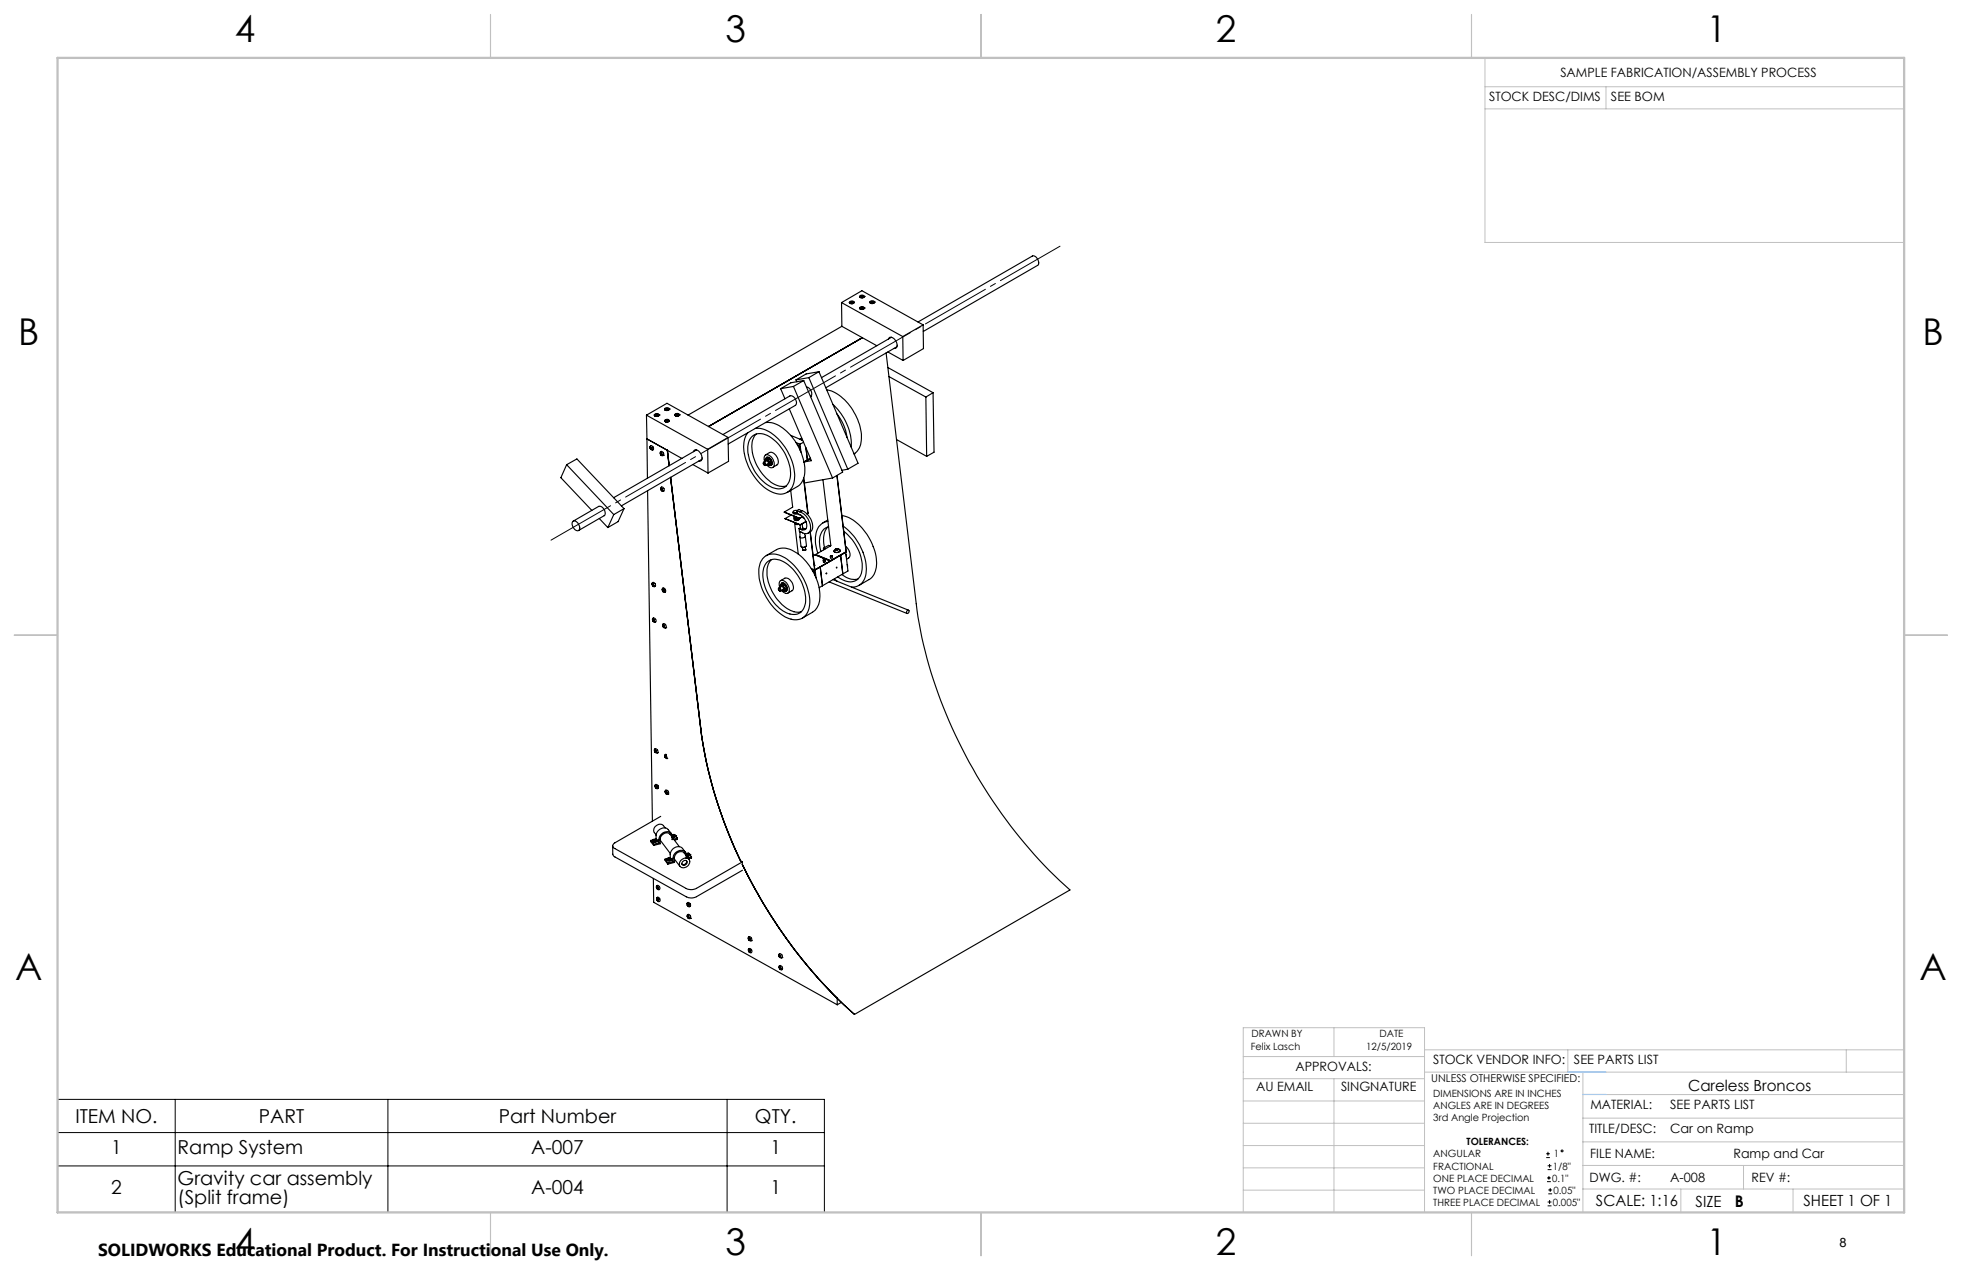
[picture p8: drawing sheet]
<svg xmlns="http://www.w3.org/2000/svg" width="432mm" height="279mm" viewBox="0 0 432 279" stroke-linecap="round" stroke-linejoin="round" font-family="sans-serif">
<g fill="none" stroke="#000" stroke-width=".22">
<path d="M12.7 241.9h168.7v24.8h-168.7zM12.7 256.5h168.7M12.7 249.2h168.7M38.6 241.9v24.8M85.4 241.9v24.8M160 241.9v24.8M340.3 254.7h.8M340.3 253.8h.8M340.5 260h.8M340.5 259.2h.8M340.6 257.3h.9M340.6 256.5h.9"/>
<path d="M340.7 253.4v.8M340.9 258.7v.8M341 256.1v.8M340.6 265.3h.9M340.6 264.4h.9M340.7 262.6h.9M340.7 261.8h.9M341 264v.9M341.2 261.4v.8"/>
<circle cx="343.8" cy="253.2" r=".2"/>
</g>
<path d="M121.3 118.8l112-64.6" fill="none" stroke="#000" stroke-width=".22" stroke-dasharray="15.2 1.3 1.3 1.3" stroke-dashoffset=".1"/>
<g fill="none" stroke="#c0c0c0" stroke-width=".22">
<path d="M326.8 19.1h92.3M326.8 12.7v40.6h92.3M353.4 19.1v4.9M326.8 24h92.3M273.6 232.4h39.9M273.6 237.3h39.9M293.6 226.1v6.3M293.6 237.3v29.4M313.5 235.9h105.6M313.5 231h105.6M345.1 231v4.9M348.4 235.9v30.9"/>
<path d="M406.3 231v4.9M273.6 242.2h39.9M273.6 247.1h39.9M273.6 252h39.9M273.6 256.9h39.9M348.4 246h70.7M348.4 256.4h70.7M348.4 251.2h70.7M348.4 240.8h70.7M383.7 256.4v5.2M273.6 261.8h39.9M313.5 266.7v-40.6h-39.9v40.6h74.4"/>
<path d="M348.4 261.6h70.7M369.9 261.6v5.2M394.6 261.6v5.2"/>
</g>
<path d="M108 3.2v9.5M215.9 3.2v9.5M323.8 3.2v9.5M3.1 139.7h9.6M419.1 139.7h9.5M108 266.7v9.6M215.9 266.7v9.6M323.8 266.7v9.6" fill="none" stroke="#c0c0c0" stroke-width=".25"/>
<path d="M12.7 12.7h406.4v254h-406.4z" fill="none" stroke="#c0c0c0" stroke-width=".5"/>
<path d="M345.1 235.9h8.3M348.4 240.8h5" fill="none" stroke="#53a9ff" stroke-width=".22"/>
<g fill="none" stroke="#000" stroke-width=".25">
<path d="M185.2 66.6l13.5 7.4M185.2 66.6l.1 5.2M185.2 66.6l4.5-2.6 13.5 7.5M185.3 71.8l7.7 4.3M185.3 71.8l-33.9 19.5M186.9 66.5h.1M186.9 66.5a.63 .63 0 0 0 1.1 0M187 66.4a.48 .48 0 0 1 .6-.2 .48 .48 0 0 1 .3 .4 .55 .55 0 0 1-.5 .2 .55 .55 0 0 1-.4-.4zM187.3 66.5v.1M187.3 66.5h-.2l.2 .1M187.3 66.6h.1M187.4 66.4h.1"/>
<path d="M187.4 66.5v.1M187.4 66.5h-.1M187.4 66.6h.1M187.4 66.4v.2M187.5 66.6h.1M187.5 66.4v.1M187.5 66.4v.2M187.5 66.5l.1 .2-.1-.1M187.5 66.5h.2M187.5 66.5h.1M187.6 66.5h.1M187.7 66.5h.1"/>
<path d="M187.7 66.5h-.1M188 66.5h.1M189.2 65.2h.1M189.2 67.8l.1 .2M189.2 65.2l.1 .2M189.2 67.8h.1M189.3 67.6a.47 .47 0 0 1 .5-.2 .47 .47 0 0 1 .3 .5 .45 .45 0 0 1-.5 .2 .45 .45 0 0 1-.3-.5zM189.3 65a.48 .48 0 0 1 .6-.1 .48 .48 0 0 1 .2 .5 .51 .51 0 0 1-.5 .2 .51 .51 0 0 1-.4-.5zM189.5 67.6h.1M189.5 65.1h.1M189.5 67.6l.2 .2M189.5 67.6l.1 .3"/>
<path d="M189.5 65.1l.1 .2M189.5 65.1l.2 .1M189.5 65.2h.1M189.5 65.3h.1M189.5 67.8l.1 .1M189.6 65.1l-.1 .1M189.7 67.8l-.3 .1h.2M189.7 67.8h.1M189.7 65.2v.1M189.7 65.2h.1M189.7 65.3h-.3h.2M189.7 65.3h.1"/>
<path d="M189.7 67.7v.1M189.8 67.7h-.3M189.8 67.8l.1 .1h-.1M189.8 65.2v.1M189.8 67.7v.1M189.8 65.3h.1h-.1M189.8 65.1l.1 .1M189.8 67.7h.1M189.8 74.3l-33.9 19.5M189.9 67.6h.1M189.9 65.1h.1M189.9 65.3h-.1"/>
<path d="M189.9 67.8l-.1 .1M189.9 65.1l-.1 .2M189.9 67.6l-.1 .3M189.9 67.6l-.1 .1M189.9 65.1l-.1 .1M190.2 67.8h.1M190.2 65.2h.1M190.2 67.8a.6 .6 0 0 1-.9 .2M190.2 65.2a.6 .6 0 0 1-.9 .2M191.4 66.5h.1M191.4 66.5l.2 .2M191.5 66.4a.52 .52 0 0 1 .5-.3 .52 .52 0 0 1 .4 .5 .54 .54 0 0 1-.6 .2 .54 .54 0 0 1-.3-.4z"/>
<path d="M191.8 66.5v.1M191.8 66.3l.1 .1M191.8 66.3v.1M191.8 66.5l-.1 .1h.2M191.8 66.4v.1M191.8 66.4h.1M191.8 66.6h.1M191.8 66.5h.1M191.9 66.4h.1M191.9 66.4v.1M191.9 66.5v.1M192 66.4h-.1"/>
<path d="M192 66.4v.1M192.1 66.6h.1M192.1 66.4h.1M192.1 66.5l.1 .1-.3-.1M192.1 66.5v.1M192.1 66.4v.1M192.1 66.3v.1M192.1 66.3l-.1 .1M192.5 66.5h.1M192.5 66.5a.65 .65 0 0 1-.9 .2M195 77.6l6.6 55.2a103 103 0 0 0 18.9 46.2 97.9 97.9 0 0 0 15 16.8l-47.4 27.4M195.4 77.4l3.4 1.9"/>
<path d="M195.5 74.6a.75 .75 0 0 1 .8-.4 .75 .75 0 0 1 .6 .5 1.17 1.17 0 0 1 .1 2h-.3M196.2 74.2l-15.4 8.9M197.4 76.3l-15.6 9M198.7 74l.1 5.3M202 70.8l25.2-14.5a1.36 1.36 0 0 1 1.2 2.1l-25.2 14.5M203.2 71.5v5.2l-4.4 2.6M203.2 71.5l-4.5 2.5M142.3 91.3l13.5 7.5M142.3 91.3l.1 5.3M142.3 91.3l4.5-2.6 13.4 7.5M142.4 96.6l7.7 4.3M142.4 96.6l4.5 2.5"/>
<path d="M142.4 96.6l.1 8.6M143.1 98.4l.1 .1M143.1 98.7h.1M143.1 98.4h.1M143.2 98.1l-.1 .2M143.2 98.5v.1M143.2 98.6l-.1 .1M143.2 98.6h.1M143.2 98.1a.44 .44 0 0 1 .6 .3 .44 .44 0 0 1-.4 .6l-.4-.7M143.2 98.7h.1M143.2 98.5h.1M143.2 98.1h.1"/>
<path d="M143.3 98.7v.1M143.3 98.5h.1M143.3 98.5l-.1 .1M143.3 98.8l.1 .1M143.3 98.7h.1M143.4 98.7v.2M143.4 98.6l-.1 .1M143.4 98.5v.1M143.4 98.7l-.1 .1M143.4 98.6l-.2 .1M143.4 98.5l-.3 .2M143.4 98.5h-.1"/>
<path d="M143.4 98.5h.1M143.4 98.5l-.2 .1M143.4 98.8v.1M144 91.3l.1 .2M144 91.2a.52 .52 0 0 1 .6-.2 .52 .52 0 0 1 .4 .5 .54 .54 0 0 1-.6 .1 .54 .54 0 0 1-.4-.4zM144.4 91.2h.1M144.4 91.2v.1M144.4 91.2l.1 .2M144.4 91.3l-.1 .1h.2M144.4 91.3h.1M144.5 91.4h.1M144.5 91.2v.2"/>
<path d="M144.6 91.2l-.2 .1M144.6 91.2v.2M144.6 91.3l.1 .1M144.6 91.2l.1 .1M144.6 91.3l.2 .1h-.2M144.7 91.3h-.1M144.7 91.2h.1M144.7 91.2v.1M144.7 91.2h-.1M145.1 91.3h.1M145.1 91.3a.63 .63 0 0 1-1 .2M145.3 99.7l.2 .1"/>
<path d="M145.3 99.7l.1 .1M145.4 99.4a.53 .53 0 0 1 .6 .2 .53 .53 0 0 1 0 .6M145.4 99.7h-.1M145.4 99.4a.51 .51 0 0 0 0 .6 .51 .51 0 0 0 .6 .2M145.4 99.8l.1 .1M145.5 99.9h.1M145.5 99.9v.1M145.5 99.8h.1M145.6 100h-.1M145.6 100h.1M145.6 99.9h.1M145.6 99.8v.1"/>
<path d="M145.6 99.8h-.2M145.6 99.8l-.1 .1M145.6 99.9h-.1M145.6 99.9l-.1 .1M145.6 99.9l.1 .2-.1-.1M145.6 99.7v.1M145.6 99.7l-.1 .1M145.6 99.9v.1M145.7 100h-.1M146.3 92.6h.1M146.3 90h.1M146.3 92.6l.1 .2"/>
<path d="M146.3 92.5a.52 .52 0 0 1 .5-.3 .52 .52 0 0 1 .4 .5 .55 .55 0 0 1-.5 .2 .55 .55 0 0 1-.4-.4zM146.4 89.8a.56 .56 0 0 1 .9 .3 .53 .53 0 0 1-.6 .2 .53 .53 0 0 1-.4-.4zM146.6 92.4h.1M146.6 92.4l.1 .1M146.6 92.4l.1 .2M146.6 90.1h.1M146.6 89.9h.1M146.6 89.9v.1M146.6 92.6l-.1 .1 .2-.1M146.6 90v.1M146.6 92.5h.1M146.6 90h.1"/>
<path d="M146.7 90.1h.1M146.7 92.6h-.1M146.7 92.5h.1M146.7 90v.1M146.7 92.5v.1M146.7 90h-.1M146.7 92.6h.2M146.7 89.9v.2M146.7 89.9l.1 .1M146.8 92.5v.1M146.8 90.1h-.2M146.8 90.1h.1"/>
<path d="M146.8 90v.1M146.8 92.5h.1M146.8 89.9v.2M146.8 89.9v.1M146.9 92.6h.1M146.9 92.5h.1M146.9 90.1h.1M146.9 99.1l.4 3.3M146.9 99.1l.3 3.3M146.9 89.9v.1M146.9 92.5v.1M146.9 90v.1"/>
<path d="M146.9 90l.1 .1h-.2M146.9 92.4h.1M146.9 92.4v.1M146.9 92.4l-.1 .1M146.9 92.6h.1h-.1M147 92.6h-.1M147 89.9h.1M147 89.9l-.1 .1M147 89.9h-.2M147.3 90h.1M147.3 92.6a.65 .65 0 0 1-.9 .2M147.3 90a.62 .62 0 0 1-1 0"/>
<path d="M147.3 92.5v.1M148.5 91.3h.1M148.5 91.3l.2 .2M148.6 91.1a.48 .48 0 0 1 .6-.2 .48 .48 0 0 1 .3 .5 .51 .51 0 0 1-.6 .2 .51 .51 0 0 1-.3-.4zM148.8 91.1h.1M148.8 91.1l.1 .1M148.8 91.1l.1 .2M148.9 91.2h.1M148.9 91.3h-.1M148.9 91.3l-.1 .1 .1-.1M148.9 91.3h.1M148.9 91.3h.2"/>
<path d="M148.9 91.2h.2M148.9 91.2l.1 .1v-.1M149.1 91.2l.1 .1M149.1 91.3h.1M149.1 91.2h.1M149.2 91.3l.1 .1-.2-.1M149.2 91.3h.1M149.2 91.1h.1M149.2 91.1v.2M149.2 91.1l-.1 .1M149.5 91.3h.1M149.5 91.3a.6 .6 0 0 1-.8 .2"/>
<path d="M152.6 99.4a.73 .73 0 0 1 .7-.5 .73 .73 0 0 1 .7 .6 1.17 1.17 0 0 1 0 2l-.2-.1M153.3 99l-18.3 10.5M155.8 98.8v5.3M159.1 95.6l14.7-8.5a1.39 1.39 0 0 1 1.2 2.1l-14.7 8.5M160.2 96.2l-4.4 2.6M160.2 96.2l.1 5.3-4.5 2.6M165.6 96a3.4 3.4 0 0 1 4.4 .5 10.1 10.1 0 0 1 3.9 8.8 2.68 2.68 0 0 1-4.4 1.7 10.1 10.1 0 0 1-4.9-9.1l.4-1.1zM166.2 94.3a6.5 6.5 0 0 1 5.4 2.6 11.4 11.4 0 0 1 3.2 9.1 3.2 3.2 0 0 1-5 2.2 11.7 11.7 0 0 1-6-11.3l.4-1.1 .4-.6M166.4 95.5a4.6 4.6 0 0 0-.7 4.6 9.6 9.6 0 0 0 5.9 6.9l1.4-.1M168.5 93a6.5 6.5 0 0 1 5.4 2.6 11.8 11.8 0 0 1 3.1 9.1 3.5 3.5 0 0 1-1.5 2.3l-2.3 1.3M171.8 85.5l1 2.2M173.7 90l4.9 11.4-1.5 .2"/>
<path d="M174 95.8l2.6 1.1-.5-.3 .4-.2M174.6 85l8.6 20.2M174.6 85l-2.8 .5M175.2 83.6l.2 .4M175.2 97.4l.9 .3M175.5 97.8a.95 .95 0 0 1 .6 1.2M175.5 97.9a.98 .98 0 0 1 .6 1.1M176.1 97.7l.2 1.8M176.8 97.3l-.7 .4M176.9 83.7l8.6 20.2-2.3 1.3M176.9 83.7l-2.3 1.3M176.9 83.7l-2.8 .5-2.3 1.3"/>
<path d="M177.4 98.6l.3 2.6M177.5 85.1a1.43 1.43 0 0 1 .9 2.1M178 83.1l-2.8 .5M178 83.1l8.6 20.1M178.4 87.2h.1M180.2 81.8l8.6 20.1-2.2 1.3M180.2 81.8l-2.2 1.3M180.2 81.8l-2.8 .5-2.2 1.3M182 85.8a10.1 10.1 0 0 1 6.5 6 7.8 7.8 0 0 1 .4 7.1l-.9 .9M183.3 89a11.9 11.9 0 0 1 4 9.3M184.2 91.1a10.3 10.3 0 0 1 2.2 5.1M188 99.8h.1"/>
<path d="M195.4 80.9l10 5.5M195.6 82.8l8.2 4.5M197.3 96.7l6.6 3.7M203.8 87.3l.1 13.1M205.4 86.4l-1.6 .9M205.4 86.4l.2 13.1-1.7 .9M124.7 102.2l10.4 11M124.7 102.2l-1.3 2.9 6.8 7.2M124.7 102.2l2.3-1.2 10.3 10.9M126.2 114.7l5.6-3.3a1.38 1.38 0 0 1 1.2 2.1l-5.6 3.2M126.2 114.7a1.39 1.39 0 0 1 1.2 2 1.36 1.36 0 0 1-1.2-2zM131.9 114.1l1.9 2"/>
<path d="M135.1 113.2l-1.3 2.9M137.3 111.9l-1.3 2.9-2.2 1.3M137.3 111.9l-2.2 1.3M142.5 107.9l1.1 72.8M145.5 107.6h.1M145.5 107.6v.1M145.5 107.7h.1M145.5 107.5v.1M145.6 107.7v.1M145.6 107.8v.1M145.6 107.8h.1M145.6 107.6h.1"/>
<path d="M145.7 107.8h.1M145.7 107.7v.1M145.7 107.6l-.1 .1M145.7 107.7l-.1 .1M145.7 107.7l-.1 .2M145.7 107.8l.1 .1-.1-.1M145.7 107.6h.1M145.7 107.6l-.2 .1M145.8 107.6l-.1 .1M145.8 107.6h-.2M145.8 107.8h-.1M146 100.2h.1"/>
<path d="M146.1 108a.5 .5 0 0 0 0-.6 .5 .5 0 0 0-.6-.1 .53 .53 0 0 0 0 .6 .53 .53 0 0 0 .6 .2M147.6 105l6.6 55.2M152.5 102.2l3.3 1.9M154.5 101l-17.8 10.3M168 102v-.2a.35 .35 0 0 1 .5 .1 .35 .35 0 0 1-.2 .5l-.1-.1M168 101.9a.22 .22 0 0 1 .3 .1 .22 .22 0 0 1-.1 .3zM168.1 101.7l.5-.3a.43 .43 0 0 1 .4 .2 .43 .43 0 0 1 0 .5l-.5 .3M168.3 101.6a.91 .91 0 0 1-.1-1 .91 .91 0 0 1 .8-.6 2.01 2.01 0 0 1 1.1 2.8 1.11 1.11 0 0 1-1.4-.6M168.3 101.3v.2M168.3 101.3v.3M168.5 101l.2 .1M168.5 101l-.2 .3"/>
<path d="M168.5 101a.54 .54 0 0 1 .5-.4 .54 .54 0 0 1 .5 .4 .98 .98 0 0 1 .1 1.4h-.3M168.5 100.1l.9-.5a1.9 1.9 0 0 1 1.6 2.7l-.9 .5M168.7 100.6a1.12 1.12 0 0 1 1.1 .6 1.12 1.12 0 0 1 0 1.1l-.1 .1M168.7 101.1l-.4 .2M168.7 101.1l.5 .4M168.7 101.1h.3M168.7 102.2l.3 .1zM169 102.3l.3 .1M169 101.1l.2 .4M169.2 101.5l.1 .6M169.2 101.5l.2 .3M169.3 101l.4 .7"/>
<path d="M169.3 101l-.6-.1-.2 .1M169.3 101l-.3 .1M169.3 102.1l-.3 .2M169.3 102.1v.3M169.4 101.8l-.1 .3M169.7 101.7l-.2 .5-.2 .2M169.7 101.7l-.3 .1M172.6 112.6l3.4 1.4M172.6 112.6l3.4 1.5M172.8 114.1l3.3 1.4M172.8 114.1h.1M172.8 114.1l3.3 1.3"/>
<path d="M174 107.9l.4 3.7-1.8 1M174.1 113.3l-1.3 .8M174.6 112.7a.59 .59 0 0 0 .9 .3M174.7 112.5h-.1a.48 .48 0 0 0 .3 .5 .48 .48 0 0 0 .5-.2M174.7 113.6a.61 .61 0 0 0 .9 .3M174.8 114.1a.56 .56 0 0 0 .5 .5 .56 .56 0 0 0 .6-.5M174.8 113.8a.56 .56 0 0 0 .5 .6 .56 .56 0 0 0 .6-.4l-.1 .1M174.9 113.7l-.1-.1 .6 .2M174.9 114h.1M174.9 115l.8 6.9M174.9 114.1v-.2a.51 .51 0 0 0 .9 .2M174.9 114.2l.3 .2 .5-.1"/>
<path d="M174.9 114.3h.1M175.2 115.1l-.2-.1a.4 .4 0 0 0 .3 .4 .4 .4 0 0 0 .4-.1h-.5M175.4 112.4v.6a2.59 2.59 0 0 1 1.9 3.3l-.2 .3h-.6M175.4 112.4l.6 .2M175.4 112.4l.4-.3 .7 .3M175.4 112.3a.52 .52 0 0 0-.7 .4h.7M175.7 114.1h.1M175.7 113.9v.2M175.8 113.1l.3 .2M175.9 116.3v.6l.2 .1M175.9 116.3l.6 .3M176 114v.1"/>
<path d="M176 112.6a3.7 3.7 0 0 1 2.2 4.3 1.2 1.2 0 0 1-1.7 .2M176.1 117l.4 .1M176.1 117l-.1 1.1M176.1 115.4v.1M176.1 116.1l-.2 .2M176.4 113.8l.6 .2M176.5 112.4a3.6 3.6 0 0 1 2.1 4.3l-.3 .3M176.5 112.4l-.5 .2M176.5 115.3l.1 1.1-.4-.1-.1-.8M176.6 113.6l-.6 .4M176.7 116.2l.3 .1M176.7 113.7l-.7 .4"/>
<path d="M176.8 105.3l.9 7.7M176.9 105.1l.9 7.8-.1 .1M177 116.3h.4M177 116.3l-.5 .3M177 101.6l1.3-.8zM177.1 117.4l.1 .6M177.2 118a.76 .76 0 0 1-1.2 .1M177.2 118l.3 2a.77 .77 0 0 1-1.2 .2l-.3-2.1M177.4 114.8l-1.3 .7M177.4 114.7l-1.3 .7M177.7 113l-.1 .1M177.7 113v.1"/>
<path d="M178.3 117l-.5 .3M178.3 117l1.1 8.4M178.4 100.9l-1.4 .8M181.1 105.6l1.7 14.5-3.3 1.9M182.2 114.4l-1.1 .6M182.2 114.7a3.4 3.4 0 0 0-2.7 3.5v1.5l.5 2M182.2 116a4.8 4.8 0 0 0-.7 4.5M182.4 115.9a3.1 3.1 0 0 0-2 3.7l.3 1.7M183.2 105.2l-6.2 1.1M184.2 104.6l2 16.8-3.4 1.9M185.3 113.4a9.7 9.7 0 0 1 6.4 5.7 7.9 7.9 0 0 1 .5 7.6l-.8 .7-2.4 1.4M185.6 115.7a12.1 12.1 0 0 1 4.9 10.8 2.95 2.95 0 0 1-3.1 2.7"/>
<path d="M185.7 116.9a10.2 10.2 0 0 1 4 8.4 2.72 2.72 0 0 1-1.5 2.5 2.72 2.72 0 0 1-2.9-.3l-.9-.6M186.6 103.2l-1.3 .3M143.5 128.6h.2M143.5 128.6l.1 .1M143.5 128.6h.1M143.5 128.2a.46 .46 0 0 1 .7 .3 .46 .46 0 0 1-.3 .6 .62 .62 0 0 1-.4-.9zM143.6 128.7h.1M143.7 128.7v.1M143.7 128.8v.1M143.7 136.3l.1 .1M143.7 136.3v.2M143.7 136.3h.1"/>
<path d="M143.7 128.6l.1-.1v.1M143.7 128.6h.1M143.7 128.6l.1-.1-.1 .1M143.7 136.5h.1M143.8 128.8l-.1 .1M143.8 128.8h.1M143.8 128.7h.1M143.8 128.6v.1M143.8 136.5v.1M143.8 136.6v.1M143.8 136.7h.1M143.8 136.4h.1"/>
<path d="M143.8 128.6l-.2 .1M143.8 128.6l-.1 .1M143.8 128.7l-.1 .1M143.8 136a.49 .49 0 0 0-.1 .7 .49 .49 0 0 0 .7 0 .66 .66 0 0 0-.6-.7M143.8 128.7l-.1 .2M143.8 136.4l.1-.1-.1 .1M143.8 128.7l.1 .2-.1-.1M143.8 128.7v.1M143.9 136.6l-.1 .1M143.9 136.6v.1M143.9 128.8h-.1M143.9 136.7h.1"/>
<path d="M143.9 136.5v.1M143.9 136.5l-.1 .1M143.9 136.5l-.1 .2M143.9 136.6l.1 .1M143.9 136.6h.1M143.9 136.5h-.1M144 136.4l-.1 .1M144 136.4h-.2M144 136.6l-.1 .1M144 136.4l-.3 .1M144 136.7h.1M145.8 129.8l.1 .1"/>
<path d="M145.8 129.8v.1M145.8 129.8h.1M145.8 129.4a.53 .53 0 0 0 0 .6 .53 .53 0 0 0 .5 .3M145.8 129.4a.52 .52 0 0 1 .6 .3 .52 .52 0 0 1-.1 .6M145.8 129.9h.1M145.8 129.4h.1M145.9 137.4h.1M145.9 137.4v.4a.45 .45 0 0 0 .6 .3M145.9 129.9v.1M145.9 130v.1M145.9 130.1h.1M145.9 137.6l.1 .1"/>
<path d="M145.9 137.6v.1M145.9 137.6h.1M145.9 129.8v.1M145.9 137.7l.1 .1M146 130.1h.1M146 137.8h.1M146 137.8v.1M146 137.9h.1M146 137.2l-.1 .2M146 130h.1M146 129.9v.1M146 129.9l-.1 .1"/>
<path d="M146 130l-.1 .1M146 137.2h.1M146 137.2l.5 .3 .1 .4-.1 .2M146 130l.2 .1h-.2M146 137.7l.2-.1v.1M146 130v.1M146 129.9h-.1M146 137.7l.2-.1-.3 .1M146.1 129.8l-.1 .1M146.1 129.8h-.2M146.1 129.8h.1M146.1 137.9h.1"/>
<path d="M146.1 129.8l-.2 .1M146.1 130l-.1 .1M146.1 129.8l-.3 .1M146.2 137.8v.1M146.2 137.7v.1M146.2 137.7l-.2 .1M146.2 137.8l-.2 .1M146.2 137.9l.1 .1-.1-.1M146.2 137.9h.1M146.5 138.1h.1M167.8 122.9a3.6 3.6 0 0 1 5-.2 12.1 12.1 0 0 1 5.3 10.8 3.1 3.1 0 0 1-4.9 2.4 11.9 11.9 0 0 1-6.1-11.1l.3-1.2zM168.6 122.2l2.3-1.3a4.3 4.3 0 0 1 4.5 .8 12 12 0 0 1 5 10.5 3.5 3.5 0 0 1-1.6 2.5l-2.2 1.3"/>
<path d="M168.7 123.8a3 3 0 0 1 4-.1 9.8 9.8 0 0 1 4.5 9.4 2.65 2.65 0 0 1-4.1 1.7 9.8 9.8 0 0 1-5-9.8zM169.8 123.1a5.1 5.1 0 0 0-.5 5.4 9.1 9.1 0 0 0 5.8 6.2l1.3-.1M171.3 129.6v-.1a.33 .33 0 0 1 .5 .1 .33 .33 0 0 1-.1 .4h-.2M171.4 129.4l.5-.4a.43 .43 0 0 1 .5 .2 .43 .43 0 0 1 0 .5M171.6 129.2a.95 .95 0 0 1 .6-1.5 2.08 2.08 0 0 1 1.3 2.7 1.03 1.03 0 0 1-1.5-.5M171.7 128.9v.3zM171.8 128.7a.54 .54 0 0 1 .5-.5 .54 .54 0 0 1 .6 .5 .9 .9 0 0 1 0 1.4l-.3-.1M171.8 127.7l.9-.5a1.91 1.91 0 0 1 1.7 2.7l-1 .6M171.8 128.6l.4-.1 .5 .2M171.8 128.6l.3 .2M171.8 128.6l-.1 .3M172 128.3a1.11 1.11 0 0 1 1.1 .5 1.11 1.11 0 0 1 0 1.2h-.1"/>
<path d="M172 129.9l.2 .1zM172.1 128.8l-.4 .1M172.1 128.8l.4 .5M172.1 128.8l.3 .1M172.2 130l.3 .1M172.4 129.7h.1M172.4 129.7l-.6 .3M172.4 128.9l.1 .4M172.5 129.3l.3 .3M172.5 129.3l.1 .6M172.6 129.9l-.4 .1M172.6 129.9l-.1 .2"/>
<path d="M172.7 128.7l.3 .7M172.7 128.7l-.3 .2M172.8 129.6l-.2 .3M173 129.4l-.2 .5-.3 .2M173 129.4l-.2 .2M177.2 121h.1M177.2 120.3l.1 .6a.41 .41 0 0 1-.7 0v-.5M177.2 121h-.5M177.4 120.2l-.6 .3-.4-.2M178.5 125.1l.8 .3M178.8 125.5a.91 .91 0 0 1 .6 1.1M178.8 125.5l.1 .1a.95 .95 0 0 1 .5 1"/>
<path d="M179 122.3l.4-.2 3.3 1.3M179.2 124.2l.1 .2-.1 .2M179.3 125.3h.1M179.4 125.4l.2 1.7M179.5 122l3.3 1.3M180.2 122.3v.1M180.5 124.7l.5 4.2M180.5 124.7l-1.1 .7M181 128.9l-.7 .4M181.2 122.7v.1M181.2 123.2l.1 .1 .2-.1M181.2 123.2h.3z"/>
<path d="M181.2 120.6l.4 .2M181.2 120.6l.1 .4M181.5 123.1v.1M181.5 122.9h.1M181.6 123h.1M181.6 123.2v.4l-.2 .1h-.2v-.4M181.6 122.9h.1M181.7 122.9l-.1 .1M182.5 128l17.1 7M182.7 123.4v.1M182.7 123.4l-3.3 2M182.7 120.1l-.3-.1-1.2 .6"/>
<path d="M182.8 122.3h.3zM183.1 122.2v.2h-.1l-.2-.1M183.1 122.3l.1 .4-.1 .1-.3-.1-.1-.3M183.4 127.5l16.5 6.7M183.6 127.4l.7 .5M183.7 121a.67 .67 0 0 1 .6-.3 .67 .67 0 0 1 .6 .5 .8 .8 0 0 1-1.3 0zM183.8 120.9l.1-.1a.31 .31 0 0 1 .3-.2 .31 .31 0 0 1 .3 .3l-.5 .1zM183.9 120.8v.1M183.9 120.9l.1 .1M183.9 120.8l.1 .2M184 121h.1M184.1 120.9l-.1 .1"/>
<path d="M184.1 120.9h.2M184.2 120.7l.2 .1M184.2 120.7l-.3 .1M184.2 120.7v.2M184.2 120.9h-.1M184.2 120.9h.1M184.3 120.9h.1M184.4 120.9h-.5M184.4 120.8v.1M184.9 121.1a.82 .82 0 0 1-1.3 .1M185.3 126.4a4.1 4.1 0 0 0 3.5 1M185.5 126.3l-4.5 2.6"/>
<path d="M186.1 120.2l.1 .1a1.86 1.86 0 0 1 .6 2.5l-.5 .2M186.1 121.5l-5.6 3.2M186.1 121.5l-1.1 .6 .5 4.2M186.1 121.5l.5 4.1-1.1 .7M186.2 122l.1 .5M186.2 121.3l-.1 .2M186.4 124.2l.1 .5M199.7 134.2a.32 .32 0 0 1 .3 .5 .32 .32 0 0 1-.5 .1zM144.1 165.1l.1 .1M144.1 165.1v.1M144.1 165.1h.1M144.1 165.2l.1 .1"/>
<path d="M144.1 165.4l.1 .1M144.2 165.3h.1M144.2 165.3l-.1 .1M144.2 173h.1M144.2 173l.1 .1M144.2 165.5a.42 .42 0 0 1-.2-.5 .42 .42 0 0 1 .5-.3 .42 .42 0 0 1 .3 .5l-.1 .4M144.2 165.5l.4 .2M144.2 172.6a.45 .45 0 0 1 .7 .3 .45 .45 0 0 1-.4 .6l-.1-.1a.52 .52 0 0 1-.2-.8zM144.3 165.2h-.1M144.3 165.4l-.1 .1M144.3 173.1v.1M144.3 173h.1"/>
<path d="M144.3 165.4h.1M144.3 173.2h.1M144.3 165.3l.1 .1M144.3 165.2v.1M144.3 173.2l.1 .2M144.3 173l.1-.1v.2M144.3 165.3v.1M144.3 165.2l-.1 .1M144.3 165.3l-.2 .1M144.4 165.4l.1 .1-.2-.1M144.4 165.1l-.1 .1M144.4 165.1l-.2 .1"/>
<path d="M144.4 165.4h-.1M144.4 165.3l-.1 .1M144.4 165.2l-.2 .1M144.4 173.3v.1M144.4 173h.1M144.4 165.1l-.3 .1M144.4 173h-.1M144.4 173.1h-.1M144.4 173.2v.1M144.4 173.1h.1M144.4 173.1l-.1 .1M144.5 173.1l.1 .2-.2-.1"/>
<path d="M144.5 173.1l-.2 .1M144.5 173.2h-.1M144.7 165.6h.1M144.7 165.6l-.1 .1M145.4 179.6l-10.1 5.8a.67 .67 0 0 0-.4 .7 .67 .67 0 0 0 .4 .6l15.7 8.8a2.52 2.52 0 0 0 2.3-.1l10.1-5.8M146.4 166.3l.1 .1M146.4 166.3v.1M146.4 166.3h.1M146.4 166.6h.1M146.4 166h.1M146.4 166a.52 .52 0 0 0 0 .6 .52 .52 0 0 0 .6 .2M146.4 166.4v.1"/>
<path d="M146.4 166.5h.1M146.4 166.5v.1M146.4 174.3h.1M146.4 166.4h.1M146.5 173.9a.52 .52 0 0 0 0 .6 .52 .52 0 0 0 .5 .2M146.5 166.4h.1M146.5 166h.1M146.5 166h-.1M146.5 166.6h.1M146.5 174.3v.1M146.5 174.3h.1M146.5 165.9v.1"/>
<path d="M146.5 166.6l.1 .1M146.5 174.4v.1M146.5 174.5l.1 .1M146.6 173.8l.4 .3a.4 .4 0 0 1 0 .6M146.6 166.7l.1 .1M146.6 166.4v-.1v.2M146.6 174.2v-.1v.2M146.6 174.2l-.1 .1M146.6 166.6l.2 .1M146.6 166.5v.1M146.6 166.5h.1M146.6 174.5v.1"/>
<path d="M146.6 166.6v.1M146.6 166.6h-.1M146.6 166.5l-.1 .1M146.6 174.5h.1M146.6 174.4h.1M146.6 174.3v.1M146.6 166.4v.1M146.6 166.4h.1M146.6 166.4l-.2 .2M146.6 174.3h-.1M146.6 174.3l-.1 .1M146.7 166.4h.1"/>
<path d="M146.7 166.4h-.1M146.7 166.4l-.3 .1M146.7 174.2h-.1M146.7 174.4l-.2 .1M146.7 174.4l.1 .2-.1-.1M146.7 166.7v.1M146.7 174.4l-.1 .1M146.8 166.7l-.1 .1M146.8 174.4l-.1 .1M147 174.7h.1M154.2 160.2a95.2 95.2 0 0 0 8.8 29.2 94.8 94.8 0 0 1-8.8-29.2zM154.2 160.2a95.2 95.2 0 0 0 8.8 29.2l.4 .2"/>
<path d="M134.8 186.1l.1 1.9 .2 .4 16 8.9a2.46 2.46 0 0 0 2.2 0l10.1-5.8M143.2 184.9l.7 .8M143.2 184.9v.3l.7 .8M143.6 184.9h.1M143.6 184.8l-.4 .1M143.7 184.7a.53 .53 0 0 1 .5-.1 .53 .53 0 0 1 .4 .4 .58 .58 0 0 1-1-.2zM143.8 193.3l.1 5.2 40.4 22.6M143.9 186l1.4-.4a2.17 2.17 0 0 1 .2-1.6 1.28 1.28 0 0 1 2-.4l2 2.7M143.9 185.7v.3M144 184.9v.1M144 184.9l-.2 .1h.3M144 184.9h.1"/>
<path d="M144.1 185h.1M144.1 184.7l-.1 .3M144.1 185v.1M144.1 184.7v.1M144.1 184.7v.4M144.1 184.7h.1M144.1 184.7l-.1 .1M144.1 184.8l.2 .1M144.1 184.8v.3M144.2 185l-.1 .1M144.3 184.9h.1M144.3 184.9l-.1 .2"/>
<path d="M144.4 184.8l-.1 .1M144.4 184.8v.1M144.4 184.6h.1M144.4 184.9h-.1M144.5 194.9a.48 .48 0 0 1 .7 .2 .48 .48 0 0 1-.2 .7l-.4-.3zM144.5 195.3h.1M144.5 185.1l-.3 .2-.5-.2M144.6 195.3h.1M144.6 195.3v.1M144.6 197.7l.1 .1M144.6 197.7v.2M144.6 198v.1"/>
<path d="M144.6 197.7h.1M144.6 197.4h.1M144.6 184.9h.1M144.6 184.9a.62 .62 0 0 1-1 0M144.6 195.2l.1-.1v.2M144.6 195.2v.1M144.6 195.4v.1M144.6 195.5l.1 .1M144.6 197.9h.1M144.6 197.9v.1M144.6 198h.1M144.6 198.1h.1"/>
<path d="M144.6 184.9l.4 .5M144.7 197.4a.44 .44 0 0 1 .6 .4 .44 .44 0 0 1-.5 .5l-.2-.2v-.6M144.7 198v.1M144.7 197.8l.1 .1M144.7 197.4h-.1M144.7 197.8l-.1 .1M144.7 195.5v.1M144.7 195.2h.1M144.7 198.1h.1M144.7 195.2l-.1 .1M144.7 195.3h-.1M144.7 195.5h.1"/>
<path d="M144.7 195.3l.1 .1M144.7 195.2h-.1M144.7 195.3l-.1 .1M144.7 197.9h-.1M144.8 195.4l-.1 .1M144.8 195.4l.1 .1-.1-.1M144.8 198.1l.1 .1M144.8 195.4l-.2 .1M144.8 198v.1M144.8 198h.1M144.8 198l-.1 .1M144.8 198.1h.1"/>
<path d="M144.8 198h-.1M144.9 197.8l-.1 .2M144.9 197.8l-.1 .1M144.9 195.4h-.1M144.9 197.8h.1M144.9 197.8v.1M144.9 197.8l-.3 .2M144.9 198.2h.1M145 185.4l-1.1 .3M145.3 184.9l2.2 2.9M146.4 189v.3l.6 .8M146.4 189l.6 .8"/>
<path d="M146.4 182.1l-.4-.5a1.31 1.31 0 0 0-1.6 0 1.31 1.31 0 0 0-.4 1.6l.4 .5M146.7 189h.1M146.7 188.9a.56 .56 0 0 1 .6-.2 .56 .56 0 0 1 .4 .4 .6 .6 0 0 1-1-.2zM146.7 189a.6 .6 0 0 0 1.1 0M146.8 188.9l-.4 .1M146.8 189.2l.3 .2 .6-.2M147 189.8v.3M147.1 189h-.2l.2 .1M147.1 189.1h.1M147.1 189v.1M147.1 188.9h.1M147.2 188.9l-.1 .1"/>
<path d="M147.2 189.1v.1M147.2 188.9v.2M147.2 188.9v.3M147.2 188.9l-.1-.1 .1 .1M147.2 188.9h.1M147.2 188.9l.1 .3v-.3M147.3 189.1l-.1 .1M147.3 188.9l.1 .1M147.4 189l-.1 .2M147.4 189h.1M147.5 188.7h.1M147.5 189l-.2 .1"/>
<path d="M147.5 189h.1M147.5 188.7l.1 .1M147.7 183.3l-.6-.8a1.68 1.68 0 0 0-2.7 1.3v.8M147.8 189h.1M147.8 189.1l.3 .4M147.8 183.7a.43 .43 0 0 1 .6-.2 .43 .43 0 0 1 .2 .6h-.7a.55 .55 0 0 0 .8-.2M147.9 183.9a1.2 1.2 0 0 0-.9-1 1.2 1.2 0 0 0-1.3 .5l-.6 .8-.1 1.2M147.9 183.9h.2M147.9 183.9v.8l1.2-.3M148 184.2h.1M148 183.9h-.1M148 183.9h.1"/>
<path d="M148.1 183.7v.1M148.1 183.8v.1M148.1 183.8l-.1 .1M148.1 183.9l.1 .1M148.1 189.5l-1.1 .3M148.2 183.7v.1M148.2 183.7l-.1 .1M148.2 183.7v.3M148.2 183.7h.1M148.2 183.8h.1M148.2 183.8v.2M148.2 183.8h.2"/>
<path d="M148.3 183.9l-.1 .1M148.3 183.8v.1M148.4 183.6h.1M148.4 189l1.2 1.6M148.4 183.8h.1M148.4 184.1l-.1 .2-.3-.1M148.4 183.8l-.1 .1M148.4 183.8v.1M148.6 184.1l-.4 .2-.2-.1M148.7 183.9h.1M148.7 183.9l.4 .5M149.1 184.4v.3l-.7 .1"/>
<path d="M149.8 189.3a1.05 1.05 0 0 1 1.2-.6 1.05 1.05 0 0 1 .8 1 1.3 1.3 0 0 1-.9 1.1 1.3 1.3 0 0 1-1.3-.3v-.8zM150.2 189.6a.54 .54 0 0 1 1-.1 .54 .54 0 0 1-.5 .8 .46 .46 0 0 1-.6-.1 .46 .46 0 0 1 .1-.6zM150.8 187.5l-.6-.8a1.68 1.68 0 0 0-1.7-.2 1.68 1.68 0 0 0-1 1.5v.7M151 187.7a.46 .46 0 0 1 .5 0 .46 .46 0 0 1 .2 .5h-.7M151 188.1a1.24 1.24 0 0 0-.9-1 1.24 1.24 0 0 0-1.3 .4l-.6 .8-.1 1.2M151 188.1h.2M151 188.1v.7l1.2-.3M151.1 188.3h.1M151.1 189.4a.72 .72 0 0 1-1 .7M151.2 188l-.2 .1M151.2 187.8v.2M151.2 187.8l.1 .1"/>
<path d="M151.2 187.8v.1M151.2 188v.1M151.2 187.9h-.1M151.2 187.9v.2l.1-.2M151.2 188h.1M151.2 188.1h.2M151.3 198.9l.1 .1M151.3 198.9v.1M151.3 199.1v.1M151.3 187.9h.1M151.3 198.9h.1M151.3 198.6l-.1 .2"/>
<path d="M151.3 198.6a.45 .45 0 0 1 .6 .3 .45 .45 0 0 1-.4 .6l-.3-.7M151.3 199v.1M151.3 199.1h.1M151.3 198.6h.1M151.3 187.9v.2M151.3 199h.1M151.4 199.2h.1M151.4 199.2h-.1M151.4 187.9v.2M151.4 188v.1M151.4 188h.1M151.4 199l-.1 .1"/>
<path d="M151.5 199.2l.1 .2M151.5 199.1v.1M151.5 199.1l-.1 .1M151.5 187.9h.1M151.5 199.1h.1M151.5 187.9l-.1 .1M151.5 187.9h-.1M151.5 187.9v.1M151.5 199l.1 .1M151.5 187.7h.1M151.5 199.2h.1M151.5 199l-.2 .1"/>
<path d="M151.6 199l-.1 .1M151.6 199h-.2M151.6 199h.1M151.6 187.7h.1M151.6 199h-.1M151.6 199l-.3 .1M151.6 199.3v.1M151.7 189.1l-1.1-1.5a1.36 1.36 0 0 0-2.2 1.1v1l-1.4 .4M151.7 188.2l-.3 .2-.3-.1M151.8 188h.1M151.8 188l-.2 .2-.6 .1M151.8 188l.4 .5"/>
<path d="M152.2 188.5v.3l-.6 .1M163.4 190.2a107.1 107.1 0 0 0 24.7 33M163.4 190.2a106 106 0 0 0 24.7 33M163.4 190.2a107.4 107.4 0 0 0 20.9 29.4v1.5M163.4 189.6v.6M151.3 201.6h.1M151.3 201.6v.1M151.3 201.7l.1 .1M151.4 201.6h.1M151.4 201.8h.1M151.4 201.8v.1M151.4 201.6h.2l-.3 .1"/>
<path d="M151.5 201.8l-.1 .1M151.5 201.8l.1 .1M151.5 201.7l.1 .1M151.5 201.7l-.1 .1M151.6 201.8l.1 .1h-.1M151.6 201.5l-.1 .2M151.6 201.5l-.2 .1M151.6 201.8h-.1M151.6 201.8l-.2 .1M151.6 201.8v.1M151.8 202.1h.1M151.9 202a.45 .45 0 0 0 0-.7 .45 .45 0 0 0-.7 .2l.2 .4 .4 .2"/>
<path d="M151.9 202h.1M151.9 202l-.1 .1M164.7 208.8a.47 .47 0 0 1 .7 .2 .47 .47 0 0 1-.2 .6l-.5-.3zM164.7 206.4l.1 .1M164.7 206.4l.1 .2M164.7 206.4h.1M164.7 209.1h.2M164.7 209.1l.1 .1M164.7 209.1h.1M164.8 206.6h.1M164.8 206.7l.1 .1M164.8 206.8l.3 .2 .2-.1"/>
<path d="M164.9 206.5h.1M164.8 206.6v.1M164.8 206.7h.1M164.8 209.2h.1M164.9 206.1a.47 .47 0 0 0-.1 .7M164.9 206.1l.4 .2 .2 .3-.2 .3M164.9 209.1h.1M164.9 209.2v.1M164.9 209.3v.1M164.9 209.4h.1M164.9 206.7h.1M164.9 206.7v.1"/>
<path d="M164.9 206.7l.1 .1M165 206.8h.1M165 206.6v.1M165 206.6h.1M165 209.3l-.1 .1M165 209.3v.1M165 206.7h-.1M165 206.6l-.2 .1M165 206.7l.1 .1M165 209.2v.1M165 209.2h.1M165 206.7v.1"/>
<path d="M165 209.2h-.1M165 209.2l-.1 .1M165 209.2l-.1 .2M165 206.5v.1M165 206.5h-.1M165 209.3l.2 .1h-.2M165 206.4l-.2 .2M165 206.5l-.2 .1M165 209.3h.1M165.1 209.1l-.1 .1M165.1 209.1h-.2M165.1 209.1l-.3 .1"/>
<path d="M165.1 209.3l-.1 .1M165.1 206.8h.1M165.3 206.9h.1M171.4 212.5a.47 .47 0 0 1 .7 .2 .47 .47 0 0 1-.2 .7l-.4-.4zM171.4 210.2l.2 .1M171.4 210.2l.1 .1M171.4 210.2h.1M171.5 212.8l.1 .1M171.5 212.8h.1M171.5 210.3l.1 .1M171.5 210.5h.1M171.6 209.8a.51 .51 0 0 0-.1 .7 .51 .51 0 0 0 .6 .2"/>
<path d="M171.6 212.9v.1M171.6 210.4h.1M171.6 210.4l-.1 .1M171.6 209.8l.5 .3v.6M171.6 213h.1M171.6 213v.1M171.6 213.1v.1M171.6 212.9h.1M171.6 210.3h.1M171.7 213.1h.1M171.7 212.9h-.1M171.7 213.1l-.1 .1"/>
<path d="M171.7 210.5h-.1M171.7 210.5h.1M171.7 212.9l.1-.1-.2 .1M171.7 210.3v.2M171.7 210.3l-.1 .1M171.7 210.4l-.2 .1M171.7 213l.2 .1h-.2M171.7 212.9v.1M171.7 210.5l.1 .1-.1-.1M171.7 212.9l-.1 .1M171.7 213l-.1 .1M171.7 210.2l-.1 .1"/>
<path d="M171.7 210.4v.1M171.7 210.4l-.1 .1M171.8 210.2l-.1 .1M171.8 210.2l-.2 .1M171.8 212.9l-.2 .1M171.8 210.2l-.3 .1M171.8 212.8l-.1 .1M171.8 213.1h-.1M171.8 212.8l-.2 .1M172.1 210.7h.1M185.2 220.5l-.9 .6"/>
<circle cx="171.5" cy="129.7" r=".22"/>
<circle cx="181.9" cy="126.2" r=".08"/>
<circle cx="184.1" cy="124.9" r=".08"/>
</g>
<g font-size="8.1">
<text x="51.7" y="9.3">4</text>
<text x="159.7" y="9.3">3</text>
<text x="267.6" y="9.3">2</text>
<text x="375.6" y="9.3">1</text>
<text x="4" y="76">B</text>
<text x="423.1" y="76">B</text>
<text x="3.3" y="215.7">A</text>
<text x="422.4" y="215.7">A</text>
<text x="51.7" y="276">4</text>
<text x="159.7" y="276">3</text>
<text x="267.6" y="276">2</text>
<text x="375.6" y="276">1</text>
</g>
<g font-size="4.2">
<text x="16.6" y="247">ITEM NO.</text>
<text x="57" y="247">PART</text>
<text x="109.8" y="247">Part Number</text>
<text x="166.2" y="247">QTY.</text>
<text x="24.5" y="254">1</text>
<text x="39.1" y="254">Ramp System</text>
<text x="116.9" y="254">A-007</text>
<text x="169.6" y="254">1</text>
<text x="24.5" y="262.7">2</text>
<text x="39.1" y="260.7">Gravity car assembly</text>
<text x="116.9" y="262.7">A-004</text>
<text x="169.6" y="262.7">1</text>
<text x="39.1" y="264.8">(Split frame)</text>
</g>
<text font-size="3.8" x="21.6" y="276.3">SOLIDWORKS Educational Product. For Instructional Use Only.</text>
<text font-size="3.5" x="381.8" y="265.6">B</text>
<g font-size="3.4">
<text x="371.5" y="240.1">Careless Broncos</text>
<text x="351.2" y="265.2">SCALE: 1:16</text>
<text x="373.2" y="265.6">SIZE</text>
<text x="396.9" y="265.2">SHEET 1 OF 1</text>
</g>
<g font-size="2.8">
<text x="343.4" y="16.9">SAMPLE FABRICATION/ASSEMBLY PROCESS</text>
<text x="327.7" y="22.3">STOCK DESC/DIMS</text>
<text x="354.5" y="22.2">SEE BOM</text>
<text x="285.1" y="235.7">APPROVALS:</text>
<text x="315.4" y="234.1">STOCK VENDOR INFO:</text>
<text x="346.4" y="234.1">SEE PARTS LIST</text>
<text x="276.4" y="240.1">AU EMAIL</text>
<text x="295.1" y="240.1">SINGNATURE</text>
<text x="350" y="244.1">MATERIAL:</text>
<text x="367.6" y="244.1">SEE PARTS LIST</text>
<text x="349.7" y="249.2">TITLE/DESC:</text>
<text x="367.6" y="249.2">Car on Ramp</text>
<text x="350" y="254.7">FILE NAME:</text>
<text x="381.5" y="254.8">Ramp and Car</text>
<text x="349.8" y="260">DWG. #:</text>
<text x="367.6" y="260">A-008</text>
<text x="385.5" y="260">REV #:</text>
<text x="404.8" y="274.3">8</text>
</g>
<text font-size="2.4" x="315" y="238.1">UNLESS OTHERWISE SPECIFIED:</text>
<g font-size="2.2">
<text x="275.3" y="231.1">Felix Lasch</text>
<text x="275.4" y="228.2">DRAWN BY</text>
<text x="300.7" y="231.1">12/5/2019</text>
<text x="303.6" y="228.2">DATE</text>
<text x="315.4" y="241.4">DIMENSIONS ARE IN INCHES</text>
<text x="315.4" y="244">ANGLES ARE IN DEGREES</text>
<text x="315.4" y="246.7">3rd Angle Projection</text>
<text x="322.8" y="252">TOLERANCES:</text>
<text x="315.4" y="254.6">ANGULAR</text>
<text x="315.4" y="257.3">FRACTIONAL</text>
<text x="341.8" y="257.3">1/8&quot;</text>
<text x="342" y="254.6">1</text>
<text x="315.4" y="262.6">TWO PLACE DECIMAL</text>
<text x="315.4" y="260">ONE PLACE DECIMAL</text>
<text x="341.6" y="260">0.1&quot;</text>
<text x="341.9" y="262.6">0.05&quot;</text>
<text x="315.4" y="265.3">THREE PLACE DECIMAL</text>
<text x="341.8" y="265.3">0.005&quot;</text>
</g>
</svg>
